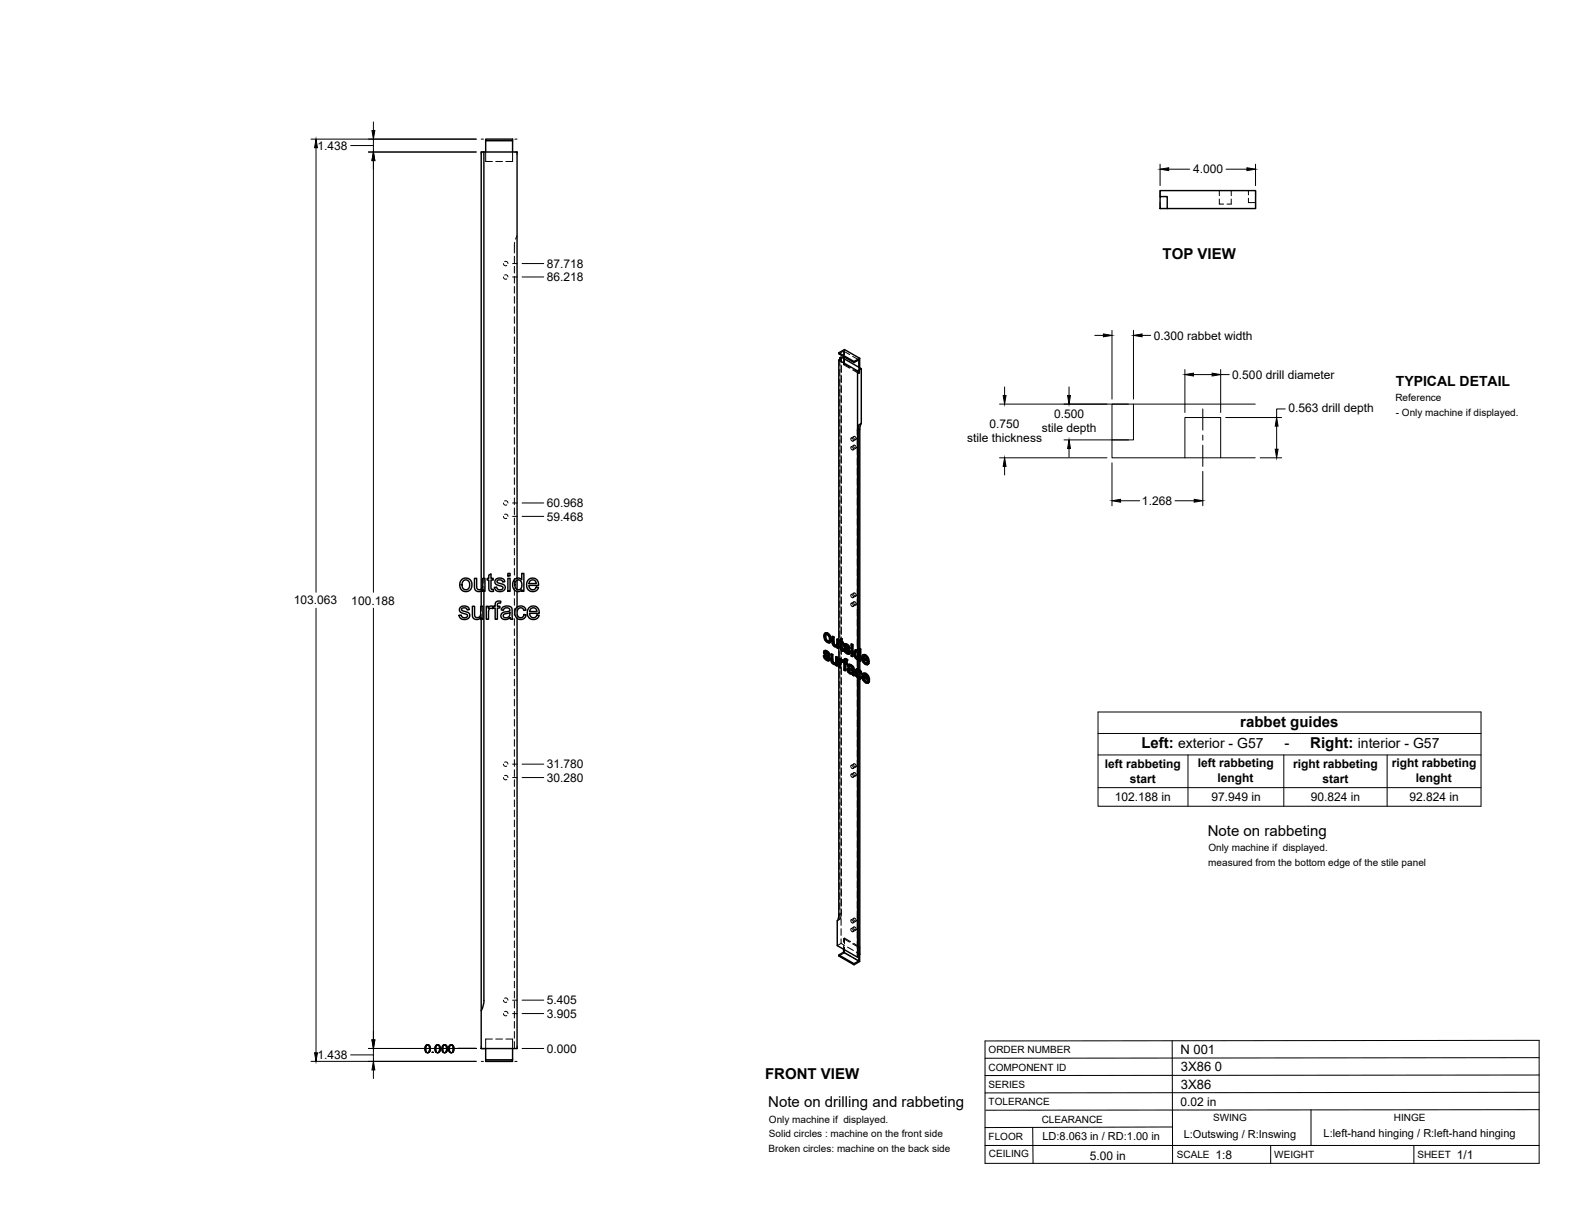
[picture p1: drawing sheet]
<svg xmlns="http://www.w3.org/2000/svg" width="559mm" height="432mm" viewBox="0 0 559 432" stroke-linecap="round" stroke-linejoin="round" font-family="sans-serif">
<!-- layer: Visible -->
<g fill="none" stroke="#000" stroke-width=".51">
<path d="M171.7 53.9v151.3M172.3 49.9v4M181.9 49.9h-9.6v-.5h9.6v4.5M411.6 69.7h2.5v4.3h-2.5zM411.6 69.7v-2.1h33.9v6.4h-31.4M297.6 125.2l2-1.2 5.4 3.1M297.6 127.8v196.9l-.5 2v8.8l7.1 4.1 .5-.2M298 126.9l.4-.2 7.2 4.1-1.4 .8-6.6-3.8M298 126.9l.5 .3-.9 .6M298 126.9v.7M299.3 126.5v.7M303 128.3l-5.4-3.1v.3l5.4 3.2"/>
<path d="M304.2 131.6v99.1l-.5-.1a1.97 1.97 0 0 0 0 3.1l.7 .4 .4-.1M305 127.1l-2 1.2v.4l1.7-1v2.6M305 127.1v3.4M305.6 130.8v19.5M305.6 150.3l-.9 .5v80.3M305.6 150.2l-.5 2.1v77.8M163.3 215.5l.9-.4h1.2a1.33 1.33 0 0 1 1.1 1.2l-.8 .1a1.02 1.02 0 0 0-.9-.8 1.02 1.02 0 0 0-1 .8l2.6 1.2a1.65 1.65 0 0 1-.4 2 1.65 1.65 0 0 1-2 .1l-.8-.6-.3-.8 .7-.1a1.1 1.1 0 0 0 1.1 1 1.1 1.1 0 0 0 1.1-1l-2-.8a1.17 1.17 0 0 1-.5-1.9zM163.8 205.6a2.31 2.31 0 0 1 3.6 1.8 2.31 2.31 0 0 1-3.3 2.2l-.1-.1a2.81 2.81 0 0 1-.2-3.9zM164.4 206.1l.5-.3h.8l.8 .9v1.6l-.7 .9h-1l-.7-.8-.1-1.4zM167.6 215.1h.8v2.6a1.15 1.15 0 0 0 1.1 1.4 1.15 1.15 0 0 0 1-1.5v-2.5h.8v4.6h-.7v-.7a1.63 1.63 0 0 1-1.9 .8 1.63 1.63 0 0 1-1.1-1.8zM168.3 205.2h.8v2.6a1.15 1.15 0 0 0 1.2 1.4 1.15 1.15 0 0 0 1-1.5v-2.5h.8v4.6h-.7v-.7a1.63 1.63 0 0 1-2 .8 1.63 1.63 0 0 1-1.1-1.9zM170.7 209.7v5.4"/>
<path d="M171.7 209.8v145.2l-.2 1.8-.7 1.8M172.5 215.1h.7v.7a1.12 1.12 0 0 1 1.8-.6l.7-.1v-.5a1.33 1.33 0 0 1 .6-1.2 1.33 1.33 0 0 1 1.4-.1l-.1 .7a.71 .71 0 0 0-.8 0 .71 .71 0 0 0-.3 .7v.4h.9v.6h-.9v4h-.8v-4h-.7v-.3l-.2 .6-.4-.2a1.07 1.07 0 0 0-1.1 1.5v2.4h-.8zM173.4 204.1l.8-.5v1.6h.8v.6h-.8v3.1l.8 .2 .1 .7-.6 .1a1.04 1.04 0 0 1-1.1-1.5v-2.6h-.6v-.6h.6zM176 205.5l.8-.4 1.2 .1a1.33 1.33 0 0 1 1.1 1.2l-.8 .1a.99 .99 0 0 0-1-.8 .99 .99 0 0 0-.9 .8l2.6 1.2a1.57 1.57 0 0 1-.2 1.9 1.57 1.57 0 0 1-1.9 .3l-.8-.3-.5-.6-.2-.6 .8-.1a1.09 1.09 0 0 0 1.1 1 1.09 1.09 0 0 0 1.1-1l-1.9-.7a1.2 1.2 0 0 1-.9-.9 1.2 1.2 0 0 1 .4-1.2zM178.3 215.5l1.8-.5 1.3 .5 .5 4.2h-.8l-.1-.6a1.75 1.75 0 0 1-2 .8 1.75 1.75 0 0 1-1.3-1.7l.8-.9 1.5-.3a.7 .7 0 0 0 .9-.8 .7 .7 0 0 0-1-.5l-.9 .2-.4 .6-.8-.1zM178.8 218l1.3-.4a.43 .43 0 0 1 .6-.2 .43 .43 0 0 1 .2 .6 1.2 1.2 0 0 1-1 1.2 1.2 1.2 0 0 1-1.4-.9zM180.2 205.2h.8v4.6h-.8zM180.2 203.5h.8v.8h-.8zM182.4 205.7a1.73 1.73 0 0 1 2.7 0v-2.2h.8v6.3h-.8v-.6a1.9 1.9 0 0 1-2.3 .4 1.9 1.9 0 0 1-.9-2.1zM183.1 206.1l.8-.4 .9 .5 .4 1.2-.2 1.2a1.26 1.26 0 0 1-1.7 .5 1.26 1.26 0 0 1-.6-1.6zM183.2 215.6a1.96 1.96 0 0 1 3.4 .9l-.8 .1a1.29 1.29 0 0 0-1.7-.8 1.29 1.29 0 0 0-.6 1.8l.2 .9 .5 .6a1.16 1.16 0 0 0 1.7-1.1l.8 .1-.4 .9a2.18 2.18 0 0 1-2.8 .4 2.18 2.18 0 0 1-.7-2.8zM183.5 219.4v152.6h-12.8v-152.3"/>
<path d="M183.5 205.1v-151.2h-12.8v155.1M183.5 205.8v3.3M183.5 209.9v5.5M187.4 205.7a2.15 2.15 0 0 1 2.6-.4 2.15 2.15 0 0 1 1.1 2.4h-3.5l.2 .8a1.29 1.29 0 0 0 1.3 .8 1.29 1.29 0 0 0 1.1-1l.9 .1-.5 .9a2.33 2.33 0 0 1-3.2-.1 2.33 2.33 0 0 1-.2-3.1zM187.7 215.6a2.15 2.15 0 0 1 2.5-.3 2.15 2.15 0 0 1 1.1 2.3h-3.4l.2 .8a1.29 1.29 0 0 0 1.2 .8 1.29 1.29 0 0 0 1.2-1l.8 .1-.5 .9a2.35 2.35 0 0 1-3.2-.1 2.35 2.35 0 0 1-.1-3.2zM188.1 206.1l.5-.3h.9l.5 .4 .3 .9h-2.6zM188.3 216l.6-.3a1.27 1.27 0 0 1 1.6 1.3h-2.6zM292.1 232.7l.5 .2M292.5 230.9l.9 .1M292.6 232.9l.2-.2 .2 .6-.2 .1zM292.7 231.6l.4 .3M292.7 231.8l1.4 1.1"/>
<path d="M292.7 224.7l.6-.2 .5 .2zM292.7 224.7l-.4 .5v1l.9 1.5a.93 .93 0 0 0 1.4 .2M292.7 230.8l-.3 .2M292.8 225.9l.2 1M292.8 233.4l.5 .5 .5-.1M292.8 230.9l.6 .1 .5 .4M292.8 232.7l-.4-.2a1.18 1.18 0 0 0 .4 1.5l.8 .4 .6-.1M292.9 232l1.5 1.3M292.9 231.4v.1M292.9 231.7l-.2-.3 .7 .2 .4 .7 .4 .2M293 226.9l.2-.1 .6 .6-.4 .1zM293 233.3l.5 .4"/>
<path d="M293 230.8l-.7 .3-.1 .6 1.5 1.7v.6M293.1 225.1l-.1 .7M293.2 231.1l.5 .4 .2-.1 .4 .4M293.2 226.8l-.2-.9a.5 .5 0 0 1 .1-.8 .5 .5 0 0 1 .7 .4l.4 .7 .1 1-.2 .4-.6-.1M293.3 233.9l.4 .1M293.5 224.8l.9 .9 .2-.1 .4 1.3M293.7 231.5l.4 .5 .2-.1 .1 .5-.2 .1-.1-.5M293.8 227.4l.3 .1M293.8 224.7l.8 .9M293.8 234h-.1M293.9 233l.3 .4 .2-.1 .1 .5M294.2 233.4l.1 .5 .2-.1-.1 .4"/>
<path d="M294.3 233.9l-.1 .4 .2-.1-.3 .2M294.4 225.7l.3 1.3 .3-.1-.2 .8M294.7 227l-.1 .9 .2-.2-.4 .3M294.8 232.1l.7 .1v2.3M295.3 225.9l.6 .1v2.2M295.3 232.4v2.1h.2l.2 .4M295.3 234.6l.2 .4 .2-.1 .3 .3M295.5 235l.3 .3h.6M295.5 232.2l-.7-.1 .1 2.6 .8 1h.8M295.7 226.1v2.2l.2-.1 .2 .4M295.7 228.3l.2 .5 .2-.2 .3 .3M295.8 235.3l.4 .1"/>
<path d="M295.9 228.8l.3 .3 .6-.1-.2 .2M295.9 226l-.6-.1v2.5l.7 1 .5 .2 .5-.2M296.2 229.1l.4 .1M296.4 235.3l-.2 .1M296.4 235.2l-.2 .2M296.5 233.1l.7 .1v3l-.3 .1v-3M296.5 235.7v.4l.4 .2M296.5 235.7l-.1 .1M296.9 226.8l.7 .1v3.1l-.3 .1v-3M297 229.4v.5l.3 .2M297 229.4l-.2 .1M297.2 233.2l-.7-.1-.1 2.1"/>
<path d="M297.6 226.9l-.7-.1v1.9l-.3 .5M297.6 233.7l.6 .1v.4l.3-.2M298 233.9v.5l.8-.3M298.1 234.8l.2 2.1-.2 .1v-1.6M298.1 227.3h-.3v.4l.3 .2 .1 2.4 .5 .6h.6l-.1-.4h-.4M298.1 226.8l.7-.2v1M298.2 233.8l-.6-.1v3l.5 .3M298.3 234.1h.5l.4 .3M298.4 234.7h.1M298.6 234.2l.4 .4M298.6 226.7v1.1l.6 .1M298.6 227.8l.6 .1-.2 .5v-.4"/>
<path d="M298.6 230.2l.4 .2M298.7 230.4l.5 .1M298.8 226.6l-.7 .2v.7l-.3-.2M298.8 228.3v1.8M298.9 235l-.7-.3 .1 .6M299 228.4l-.4-.2v2l.3 .1M299 230.6l.1 .5M299 234.5v.4l.4 .2v2.6l.4 .3M299 234.7l-.1 .3M299 234.9l-.1 .1M299.3 230.3l.4 .2M299.6 228.5l.9 .1"/>
<path d="M299.7 233.8h.7l.4 .3M299.7 230.5l.2-.2 .2 .6-.2 .1zM299.8 229.2l.4 .3M299.8 229.4l1.5 1.1M299.8 235l.8 .2-.2 .5v-.4M299.9 228.4l-.4 .2M299.9 233.7l-.3 .1M299.9 231l.5 .5h.5M299.9 228.5l.6 .1 .6 .4M299.9 230.3l-.4-.1a1.37 1.37 0 0 0 .8 1.6l.6 .3 .4-.2M300 229.7l1.5 1.2M300 229v.1"/>
<path d="M300 229.3l-.2-.2 .6 .1 .9 .9M300.1 234.4v.5M300.1 235.5v2.4l-.3 .1v-2.6l.6 .3M300.1 233.9l.7 .2-.3 .5v-.4M300.1 230.9l.5 .5M300.1 228.4l-.7 .3v.5l1.5 1.9-.1 .5M300.3 228.7l.5 .4 .3-.1 .3 .5M300.4 233.8l-.9 .1-.1 .8-.4-.2h.4M300.4 231.5l.4 .1M300.5 234.6l-.5-.2-.2 .6 .8 .2M300.8 229.1l.4 .5 .2-.1 .2 .5-.3 .1-.1-.5M300.9 237.1l.5-.1 1 .3"/>
<path d="M300.9 231.6h-.1M301 237.9l.2 .4 .2-.1 .4 .3M301 230.6l.3 .5 .2-.2 .1 .5M301.1 237.7l.3 .5M301.1 237l-.3 .2M301.2 238.3l.3 .4h.7M301.2 236.4l.1-.1-.2 .3zM301.2 237.6l-.1 .1M301.2 235.8l.8 .1 .6 .4M301.2 237.6h.2a.74 .74 0 0 1 .9 .9l-.3 .3M301.3 237.6l-.1 .1M301.3 236.3l.9 .5a.36 .36 0 0 1 .2 .6 .36 .36 0 0 1-.6-.1l-.6-.2"/>
<path d="M301.3 231.1l.1 .4 .2-.1-.1 .4M301.4 237l-.8 .3 .1 1 .9 .8h.8l.1 .4 .4 .3M301.4 231.5l-.1 .4 .2-.1-.3 .3M301.4 235.7l-.5 .2M301.5 238.7h.8M301.8 236.1l1.1 .6M302 229.7l.6 .1zM302 228.6l.6 .1zM302 229.7v3l.4 .3M302 228.6v.6l.4 .2M302 235.9l-.6-.2-.5 .2-.3 .4 .5 .3M302.3 236.5l.3 .4 .3-.2 .1 .5"/>
<path d="M302.6 229.8v3.1l-.2 .1v-3M302.6 228.7l-.2 .7v-.6M302.6 236.9l.2 .4 .2-.1 .1 2M302.8 237.3v2.1l.3-.2 .1 .4-.3 .2-.1-.4M303.4 232.1l.2 .9M303.4 230.7h.8l.5 .4M303.6 231.3l.6 .1 .5 1v1l-.6 .2M303.6 231.3l-.2 .8 .2-.2 .2 1M303.6 233l.2-.1 .5 .6-.3 .1zM303.6 231.2v.1M303.7 230.6l-.4 .2M303.8 231.2l-.2 .7"/>
<path d="M303.8 238.8l.2 .9 .2-.1 .6 .6M303.9 237.4l.9 .1 .7 .6M304 230.8l.7 .4M304.1 237.3l-.4 .2M304.2 238l-.2 .7M304.2 238v1.6l-.2-.9-.2 .1 .4-.8 .5 .2 .5 .8 .4 .2M304.2 231.4v2M304.2 234.1v3.2M304.3 233.5l.3 .1M304.5 237.6l.7 .7 .3-.2 .3 1-.2 .1-.4-.9M304.7 232.2v1.2M304.7 234v3.5"/>
<path d="M304.7 238.1v2.1M304.7 230.2l.5 .2 .2-.1v4.2l-.2 .1v-4.2M304.8 237.5l-.9-.1a2.17 2.17 0 0 0 .8 3.5h.6M304.8 234v.4l.4 .2M304.8 234l-.2 .1M305.1 238.7v1.6h-.6l-.5-.5M305.1 234.5v3.2M305.2 240l.4 .3M305.4 230.3l-.5-.3-.2 .2v1.5l-.3-.5M306 232.4h1.1l.9 .9M306.2 233.4l1.5 .8-.5-1.1a.51 .51 0 0 0-.6-.3 .51 .51 0 0 0-.4 .6l.2-.1 1.2 .6M306.2 239h1.1l.8 .9"/>
<path d="M306.3 239.9l1.5 .9-.5-1.1a.51 .51 0 0 0-.6-.3 .51 .51 0 0 0-.4 .5l.3-.1 1.1 .7M306.4 234.7l.6 .6 .6-.1M306.4 233.9l.2 .6M306.6 232.9l-.2 .4M306.7 239.4l-.1 .4M306.9 232.5l.9 .9 .2-.1 .3 1.3M307 235.3l.4 .1M307.1 239.1l.8 .9 .2-.1 .4 1.3M307.1 232.4l-.6-.2-.6 .5v1.8l.7 .9 .7 .5 .5-.1 .5-.6M307.3 239l-.6-.2-.7 .5v1.7l.6 .9 .9 .5h.3l.7-.6M307.5 235.3l-.1 .1M307.6 235l.5 .4"/>
<path d="M307.8 233.4l.3 1.4 .2-.2-.2 .2M307.9 240l.4 1.3 .2-.1-.2 .1M308.1 234.9l-1.9-1.1 .2 .9 .2-.2 .6 .6M308.3 235.2l-.5 .6M308.3 235.2l-.4-.3-.5 .5M304.2 240.6v99M304.7 240.9v100.1M305.1 240.9l-.1 100.2-2 1.2M305.6 240.3l.2-.1-.5 .7zM305.8 240.2l-.4-.4-.4 .6-.5-.1M306.6 240.5l.2 .6M306.6 241.3l.5 .5h.6"/>
<path d="M307.1 241.8l.4 .1M307.6 241.9h-.1M307.8 241.6l.5 .3M308.3 241.5l-2-1.2 .3 1 .2-.2 .5 .6M308.5 241.8l-.5 .6M308.5 241.8l-.5-.3-.5 .4M299.3 336.8v1.1l-1.7 .9v.4l5.4 3.1v-.4l-5.4-3.1M299.3 337.9l5.4 3.1-1.7 .9M305.1 338.6l-.4 .2M172.3 372v4.6h9.6v-.6h-9.6M181.9 372v4"/>
</g>
<!-- layer: Hidden -->
<g fill="none" stroke="#000" stroke-width=".35">
<path d="M172.3 53.9v3.4h2.4M175.9 57.3h2.4M181.9 53.9v3.4h-2.4M432.6 70.6v1.8h1.5M432.6 67.6v1.8M436.8 70.6v1.8h-1.5M436.8 67.6v1.8M442.9 70.4v1.5h2.6M442.9 67.6v1.6M178.6 98.3l.4 .7h.8M178.6 93.5l.4 .7h.8M179 97.6h.7l.5 .7"/>
<path d="M179 92.8h.7l.5 .7M182.5 90.9v2.4M182.5 94.5v2.4M182.5 98.1v2.4M182.6 86l-.1 3.7M183.5 83.7l-.6 1.1M182.5 101.6v2.4M182.5 105.2v2.4M182.5 108.8v2.4M182.5 112.4v2.3M182.5 115.9v2.4M182.5 119.5v2.4"/>
<path d="M182.5 123.1v2.4M182.5 126.7v2.3M182.5 130.2v2.4M182.5 133.8v2.4M182.5 137.4v2.3M298 127.6v2.2M298 131v2.4M298 134.6v2.4M298 138.2v2.3M298.4 126.7v1.6M298.4 129.5v2.4M298.4 133.1v2.3"/>
<path d="M298.4 136.6v2.4M298.5 127.2v1.5M298.5 129.8v2.4M298.5 133.4v2.4M298.5 137v2.4M299.3 124.6v1.9M299.3 127.2v2.2M299.3 124.6l-1.7 .9M299.3 124.6l2.2 1.2M299.6 129.2l-.3 .2 2.2 1.2M299.6 124v2M299.6 127.2v2"/>
<path d="M299.6 129.2l2.2 1.3M302.5 126.4l2.2 1.3M302.5 131.2l2.2 1.3M302.8 131.1l2.2 1.2M304.7 130.3v2.2l.3-.2v-1.8M182.5 140.9v2.4M182.5 144.5v2.4M182.5 148.1v2.4M182.5 151.7v2.4M182.5 155.2v2.4M182.5 158.8v2.4M298 141.7v2.4"/>
<path d="M298 145.3v2.4M298 148.9v2.4M298 152.4v2.4M298 156v2.4M298 159.6v2.4M298.4 140.2v2.4M298.4 143.8v2.4M298.4 147.3v2.4M298.4 150.9v2.4M298.4 154.5v2.4M298.4 158.1v2.3M298.5 140.5v2.4"/>
<path d="M298.5 144.1v2.4M298.5 147.7v2.4M298.5 151.3v2.3M298.5 154.8v2.4M298.5 158.4v2.4M301.9 158.6a.6 .6 0 0 1 .7 .3 .6 .6 0 0 1-.2 .8l-.5-.5zM301.9 155.4a.56 .56 0 0 1 .8 .4 .56 .56 0 0 1-.4 .7l-.4-.5zM302.9 158a.55 .55 0 0 1 .8 .3 .55 .55 0 0 1-.4 .7l-.3-.4zM302.9 154.9a.58 .58 0 0 1 .7 .3 .58 .58 0 0 1-.2 .8l-.4-.5zM303 158l-1 .5M303 154.8l-1 .6M303.6 159.1l-1 .5"/>
<path d="M303.6 155.9l-1 .6M304.2 155.4v2.4M304.2 159v2.4M304.7 150.8l-.5 1.1v2.4M178.6 178.5l.4 .6h.8M179 177.8h.9l.3 .7M182.5 162.4v2.4M182.5 165.9v2.4M182.5 169.5v2.4M182.5 173.1v2.4M182.5 176.7v2.3M298 163.2v2.3"/>
<path d="M298 166.7v2.4M298 170.3v2.4M298 173.9v2.4M298 177.5v2.3M298.4 161.6v2.4M298.4 165.2v2.4M298.4 168.8v2.4M298.4 172.4v2.3M298.4 175.9v2.4M298.4 179.5v2.4M298.5 162v2.4M298.5 165.6v2.3"/>
<path d="M298.5 169.1v2.4M298.5 172.7v2.4M298.5 176.3v2.3M298.5 179.9v2.3M304.2 162.6v2.4M304.2 166.2v2.4M304.2 169.7v2.4M304.2 173.3v2.4M304.2 176.9v2.4M178.6 183.2l.4 .7h.8M179 182.5l.9 .1 .3 .6M182.5 180.2v2.4"/>
<path d="M182.5 183.8v2.4M182.5 187.4v2.4M182.5 190.9v2.4M182.5 194.5v2.4M182.5 198.1v2.4M298 181v2.4M298 184.6v2.4M298 188.2v2.3M298 191.7v2.4M298 195.3v2.4M298 198.9v2.4M298.4 183.1v2.4"/>
<path d="M298.4 186.6v2.4M298.4 190.2v2.4M298.4 193.8v2.4M298.4 197.4v2.3M298.5 183.4v2.4M298.5 187v2.4M298.5 190.6v2.3M298.5 194.1v2.4M298.5 197.7v2.4M304.2 180.5v2.3M304.2 184v2.4M304.2 187.6v2.4"/>
<path d="M304.2 191.2v2.3M304.2 194.8v2.3M304.2 198.3v2.4M170.7 209v.7M170.7 215.1v1.7M170.7 218v1.7M171.7 205.2v1.7M171.7 208.1v1.7M182.5 201.7v2.3M182.5 205.2v2.4M182.5 208.8v2.4M182.5 212.4v2.4"/>
<path d="M182.5 216v2.3M182.5 219.5v2.4M183.5 205.1v.7M183.5 209.1v.8M183.5 215.4v1.4M183.5 218v1.4M298 202.5v2.3M298 206v2.4M298 209.6v2.4M298 213.2v2.4M298 216.7v2.4M298.4 200.9v2.4"/>
<path d="M298.4 204.5v2.4M298.4 208.1v2.4M298.4 211.6v2.4M298.4 215.2v2.4M298.4 218.8v2.4M298.5 201.3v2.4M298.5 204.9v2.3M298.5 208.4v2.4M298.5 212v2.4M298.5 215.6v2.4M298.5 219.1v2.4M301.9 214.2a.55 .55 0 0 1 .7 .2 .55 .55 0 0 1-.3 .8l-.4-.4z"/>
<path d="M301.9 211.1a.58 .58 0 0 1 .7 .2 .58 .58 0 0 1-.2 .8l-.5-.5zM303 213.5a.6 .6 0 0 1 .7 .4 .6 .6 0 0 1-.3 .7l-.4-.4zM303 210.4a.56 .56 0 0 1 .7 .4 .56 .56 0 0 1-.4 .7l-.4-.7zM303 213.5l-1 .6M303 210.4l-1 .6M303.6 214.6l-1 .6M303.6 211.5l-1 .6M304.2 201.9v2.4M304.2 205.5v2.3M304.2 209v2.4M304.2 212.6v2.4M304.2 216.2v2.4"/>
<path d="M304.2 219.8v2.3M182.5 223.1v2.4M182.5 226.7v2.3M182.5 230.3v2.3M182.5 233.8v2.4M182.5 237.4v2.4M292.4 232.5l.3 1-.2 .1M292.4 231.3l.1 .4-.2 .2M292.5 230.9l-.3 .5M292.5 225.6l.4 1.3-.3 .1M292.5 231.7l.3 .5-.2 .1M292.7 230.8l-.4 .3"/>
<path d="M292.7 233.5l.8 .6-.2 .2M292.8 231.4l.2-.1-.1 .1M292.8 232.2l1.1 1-.2 .2M292.9 226.9l.9 .9-.3 .1M292.9 224.5l-.6 1.2M292.9 231.3l-.2 .1M293 231.3l.4 .1-.2 .1M293.1 225.1l-.1 .1M293.2 225.1h.6l-.3 .1M293.4 231.4l.4 .4-.2 .1M293.5 234.1l.5 .2-.2 .2M293.8 225.1l.4 .5-.1 .2"/>
<path d="M293.8 227.8l.6 .2-.2 .1M293.8 233.8h.1M293.8 231.8l.2 .4-.2 .1M293.9 233.3l.2 .3-.2 .1M293.9 233.8l-.1 .2M294 232.2l.4 .2M294.1 233.6l-.2 .2M294.3 234.3h-.3M294.3 227.4l-.2 .1M294.3 225.7l.2 .8-.2 .3M294.5 226.7l-.4 .9M294.6 227.9l-.2 .1"/>
<path d="M295 232l.1 2.3-.2 .2M295.1 234.3l.1 .5-.2 .1M295.2 234.8l.3 .4-.2 .2M295.5 225.7v2.4l-.2 .1M295.5 228.1l.1 .5-.2 .1M295.5 235.2l.4 .4-.2 .1M295.6 228.6l.3 .4-.2 .1M295.9 229l.5 .3-.3 .1M295.9 235.6l.9-.1-.2 .1M296.4 229.3h.8l-.2 .1M296.4 235.3h.1M296.5 235.2l-.1 .1"/>
<path d="M296.7 235.1l-.3 .2M296.7 232.9v1.9l-.3 .4M296.8 235.5l-.3 .6M296.8 236l.4 .2M296.8 229h.1M296.9 229l-.2 .1M297.1 228.9l-.3 .1M297.1 226.7v1.8l-.3 .5M297.2 229.3l-.2 .6M297.2 229.7l.4 .3M297.9 233.6v3l-.3 .1M297.9 236.6l.4 .3"/>
<path d="M298 220.3v2.4M298 223.9v2.4M298 227.5v2.3M298 231v2.4M298 234.6v2.4M298 238.2v2.4M298 227.6l.3 .2-.2 .1M298 227.2l-.2 .5M298.1 227.3l.2 .1M298.2 234.2v.1M298.3 229.5l.1 .7-.2 .1M298.3 226.7l-.2 .8"/>
<path d="M298.4 230.2l.2 .3-.2 .1M298.4 222.4v2.3M298.4 225.9v6M298.4 233.1v2.4M298.4 236.6v2.4M298.4 234l-.4 .4M298.5 234.6l-.1 .1M298.5 222.7v2.4M298.5 226.3v2.4M298.5 229.8v2.4M298.5 233.4v2.4M298.5 237v2.4"/>
<path d="M298.5 234.5l.3 .1-.2 .1M298.6 228.2l.2-.2v.3M298.6 230.5l.4 .3-.3 .1M298.8 234.6l.3 .3M298.8 228l.4 .3M299 230.8l.3 .1M299 234.7l.2-.2-.1 .4M299.1 234.9h-.1M299.2 234.4v.1M299.2 234.8l.4 .2-.2 .1M299.2 234.5l-.2 .4M299.2 234.4l-.2 .2"/>
<path d="M299.4 234.5l.2 .1M299.5 230.2l.3 .9-.2 .1M299.6 228.9l-.2 .6M299.6 235v2.6l-.2 .1M299.6 228.6l-.3 .4M299.6 237.6l.5 .3M299.7 229.3l.3 .5-.3 .1M299.7 233.9l-.1 .7-.2 .1M299.8 228.5l-.4 .2M299.8 233.7l-.4 .3M299.8 231.1l.8 .7-.2 .1M299.8 235.4l.3-.1v.2"/>
<path d="M299.9 234.4h.2M300 229.8l1.1 1.1-.3 .1M300.1 228.9l-.1 .1M300.1 235.3l.5 .3M300.1 228.9l.4 .1-.2 .2M300.1 234.3h.3l-.2 .2M300.4 234.3l.3 .2M300.5 229l.4 .4-.2 .1M300.6 231.8l.6 .2-.3 .1M300.8 237.5l.2 .7-.2 .2M300.8 236.2l.5 .3M300.9 237.1l-.4 .5"/>
<path d="M300.9 229.4l.2 .4-.2 .2M301 237l-.4 .3M301 238.2l.7 .7-.3 .1M301 235.8l-.4 .5M301.1 231.5h-.2M301.1 231.5l-.2 .1M301.1 230.9l.1 .3-.2 .2M301.1 235.7l-.3 .2M301.1 229.8l.5 .2M301.2 231.2l-.1 .3M301.3 237.5h.2zM301.3 237.5v.1"/>
<path d="M301.3 237.5l-.2 .1M301.4 231.9l-.2 .1M301.3 236.3h.1M301.5 237.5l1.1 .3-.2 .1M301.5 236.2l.5 .1-.3 .1M301.7 238.9l.5 .1-.3 .2M302 236.3l.5 .5-.3 .1M302.2 239h.4l-.2 .1M302.2 229.6v3l-.2 .1M302.2 228.5l-.2 .7M302.2 232.6l.4 .3M302.2 229l.4 .3"/>
<path d="M302.4 237.3l.2 .1M302.4 238.6l-.2 .1M302.5 236.8l.1 .5-.2 .1M302.5 238.5l-.2 .2M302.6 237.8l-.1 .6-.2 .2M302.6 237.3l-.2 .2M302.6 239l.1 .4-.2 .1M302.7 239.4l.5 .2M303.1 231.6l.2 1-.2 .1M303.3 230.9l-.4 .9M303.3 232.6l.4 .7-.2 .2M303.5 230.7l-.5 .3"/>
<path d="M303.6 238.4l.3 1.4-.2 .1M303.7 233.3l.5 .6-.2 .1M303.7 237.6l-.3 .9M303.8 231.2h.5l-.2 .1M303.8 231.2h-.2M303.8 231.2h.1M303.9 239.8l.9 .8-.3 .2M303.9 237.4l-.4 .4M304.2 223.3v2.4M304.2 226.9v2.4M304.2 230.5v2.4M304.2 234v2.4"/>
<path d="M304.2 237.6v2.4M304.2 238h-.2M304.2 237.9h.6l-.2 .2M304.2 233.9l.8-.1-.2 .2M304.2 230.7v.7M304.2 233.4v.7M304.2 237.3v.7M304.2 239.7v.9M304.3 231.2l.5 .5-.2 .2M304.7 231.1v1.1M304.7 233.4v.6M304.7 237.5v.6"/>
<path d="M304.7 231.2l.2 .3M304.8 237.9l.4 .4-.3 .1M304.8 233.5l-.2 .1M304.8 231.7l.2 1.1-.2 .1M304.9 230v1.5l-.2 .2M305 232.8l-.4 .8M305 233.8l-.2 .6M305 234.2l.4 .3M305.1 230.1v1.6M305.1 232.9v1.6M305.1 237.7v1M305.2 238.3l.2 .6-.2 .1"/>
<path d="M305.4 238.9l.4 .2M305.4 239.8l-.4 .6M305.9 233.3l.4 1.3-.3 .2M306.1 239.9l.3 1.3-.2 .1M306.2 233.8l.2-.1v.2M306.3 234.6l.9 .9-.2 .2M306.3 232.3l-.6 1.1M306.4 233.7l1.9 1.1M306.4 238.9l-.5 1.1M306.6 232.9h-.2M306.6 232.7l.6 .1-.3 .1M306.7 239.4h-.1"/>
<path d="M306.8 239.3l.5 .1-.2 .1M307.2 232.8l.5 .5-.2 .3M307.2 235.5l.7 .2-.2 .2M307.3 239.4l.5 .6-.2 .1M307.6 235.2h.1M307.6 235.2l-.1 .1M307.6 233.9l.3 .2M307.7 235.2l-.3 .1M307.7 233.4l.2 .7-.2 .1M307.8 240l.2 .6-.2 .2M307.9 234.9l-.3 .3M308 235.7h-.1"/>
<path d="M182.5 241v2.3M182.5 244.5v2.4M182.5 248.1v2.4M182.5 251.7v2.4M182.5 255.2v2.4M182.5 258.8v2.4M298 241.7v2.4M298 245.3v2.4M298 248.9v2.4M298 252.5v2.3M298 256v2.4M298 259.6v2.4"/>
<path d="M298.4 240.2v2.4M298.4 243.8v2.4M298.4 247.4v2.3M298.4 250.9v2.4M298.4 254.5v2.4M298.4 258.1v2.4M298.5 240.6v2.4M298.5 244.1v2.4M298.5 247.7v2.4M298.5 251.3v2.4M298.5 254.9v2.3M298.5 258.4v2.4"/>
<path d="M304.2 241.2v2.4M304.2 244.8v2.3M304.2 248.3v2.4M304.2 251.9v2.4M304.2 255.5v2.4M304.2 259v2.4M304.7 240.2v.7M304.8 240.6l.7 .2M305.2 240.3l-.1 .6M306.3 240.3l.2-.1 .1 .3M306.4 241.2l.9 .9-.2 .2M306.5 240.2l2 1.1"/>
<path d="M307.3 242.1l.8 .2-.3 .1M307.7 241.8h.1M307.7 240.5l.3 .1M307.8 241.7l-.1 .1M308 241.5l-.3 .3M308.2 242.2l-.1 .1M178.6 275.9l.4 .7h.8M178.6 271.1l.4 .7h.8M179 275.2h.7l.5 .7M179 270.4h.7l.5 .7M182.5 262.4v2.4M182.5 266v2.4"/>
<path d="M182.5 269.5v2.4M182.5 273.1v2.4M182.5 276.7v2.4M298 263.2v2.4M298 266.8v2.3M298 270.3v2.4M298 273.9v2.4M298 277.5v2.3M298.4 261.7v2.3M298.4 265.2v2.4M298.4 268.8v2.4M298.4 272.4v2.4"/>
<path d="M298.4 275.9v2.4M298.4 279.5v2.4M298.5 262v2.4M298.5 265.6v2.3M298.5 269.2v2.3M298.5 272.7v2.4M298.5 276.3v2.4M298.5 279.9v2.3M301.9 274.7a.6 .6 0 0 1 .7 .4 .6 .6 0 0 1-.2 .7l-.5-.4zM301.9 271.6a.56 .56 0 0 1 .8 .4 .56 .56 0 0 1-.4 .7l-.4-.4zM302.9 271.1a.55 .55 0 0 1 .8 .3 .55 .55 0 0 1-.4 .7l-.3-.4zM303 274.2a.56 .56 0 0 1 .7 .3 .56 .56 0 0 1-.4 .7l-.4-.6z"/>
<path d="M303 274.1l-1 .6M303 271l-1 .6M303.6 275.2l-1 .6M303.6 272.1l-1 .6M304.2 262.6v2.4M304.2 266.2v2.4M304.2 269.8v2.3M304.2 273.3v2.4M304.2 276.9v2.4M182.5 280.2v2.4M182.5 283.8v2.4M182.5 287.4v2.4"/>
<path d="M182.5 291v2.3M182.5 294.5v2.4M182.5 298.1v2.4M298 281.1v2.3M298 284.6v2.4M298 288.2v2.4M298 291.8v2.3M298 295.3v2.4M298 298.9v2.4M298.4 283.1v2.4M298.4 286.7v2.4M298.4 290.2v2.4"/>
<path d="M298.4 293.8v2.4M298.4 297.4v2.4M298.5 283.4v2.4M298.5 287v2.4M298.5 290.6v2.4M298.5 294.2v2.3M298.5 297.7v2.4M304.2 280.5v2.4M304.2 284.1v2.3M304.2 287.6v2.4M304.2 291.2v2.4M304.2 294.8v2.3"/>
<path d="M304.2 298.3v2.4M182.5 301.7v2.4M182.5 305.3v2.3M182.5 308.8v2.4M182.5 312.4v2.4M182.5 316v2.3M182.5 319.6v2.3M298 302.5v2.4M298 306v2.4M298 309.6v2.4M298 313.2v2.4M298 316.8v2.4"/>
<path d="M298.4 300.9v2.4M298.4 304.5v2.4M298.4 308.1v2.4M298.4 311.7v2.3M298.4 315.2v2.4M298.4 318.8v2.4M298.5 301.3v2.4M298.5 304.9v2.4M298.5 308.4v2.4M298.5 312v2.4M298.5 315.6v2.4M298.5 319.2v2.3"/>
<path d="M304.2 301.9v2.4M304.2 305.5v2.4M304.2 309.1v2.3M304.2 312.6v2.4M304.2 316.2v2.4M304.2 319.8v2.4M182.5 323.1v2.4M182.5 326.7v2.4M182.5 330.3v2.3M182.5 333.8v2.4M182.5 337.4v2.4M298 320.3v2.4"/>
<path d="M298 323.9v2.3M298 326.2l-.9 .5M298.4 322.4v2.4M298.4 325.9v2.4M298.4 329.5v2.4M298.4 333.1v1.6M298.4 334.7l-1.3 .8M298.4 334.7l1.3 .7M298.5 322.7l-.1 2.4-.4 1.1M299.3 334.3v-1.3l.3-.2v2.1M299.3 335.5v1.3M299.3 333l2.2 1.3"/>
<path d="M299.6 338.1l-2 1.1M299.6 336v2.1M299.6 332.8l2.2 1.3M299.6 338.1l2.2 1.2M300.7 336l2.1 1.2M301.9 329.5a.56 .56 0 0 1 .8 .3 .56 .56 0 0 1-.4 .8l-.4-.6zM301.9 326.4a.56 .56 0 0 1 .8 .3 .56 .56 0 0 1-.4 .7l-.4-.5zM302.5 334.9l2.2 1.2 .3-.1M302.8 334.7l2.2 1.3M302.8 339.9l2.2 1.2M302.9 329a.58 .58 0 0 1 .7 .3 .58 .58 0 0 1-.2 .7l-.4-.4zM303 325.8a.6 .6 0 0 1 .7 .3 .6 .6 0 0 1-.3 .8l-.4-.4z"/>
<path d="M303 328.9l-1 .6M303 325.8l-1 .6M303.6 330l-1 .6M303.6 326.9l-1 .6M304.2 337.6v1.5l.5 .3M304.2 323.3v2.4M304.2 326.9v2.4M304.2 330.5v2.4M304.2 334.1v2.3M304.7 338.8l-.5 .3M305 336v2.6l-1.2-.8M178.6 359.6l.4 .7h.8"/>
<path d="M178.6 354.9l.4 .7h.8M179 358.9h.7l.5 .7M179 354.2l.7-.1 .5 .8M182.5 341v2.4M182.5 344.6v2.3M182.5 348.1v2.4M182.5 351.7v2.4M182.5 355.3v2.4M182.5 358.8v2.4M174.7 368.7h-2.4v3.3M175.9 368.7h2.4M179.5 368.7h2.4v3.3"/>
<path d="M182.5 362.4v2.4M182.5 366v2.4M182.5 369.5v2.5"/>
</g>
<!-- layer: Reference -->
<g fill="none" stroke="#000" stroke-width=".35">
<path d="M170.7 49.4h.8M171.5 53.9h-.8v.8M182.6 53.9h.9v.8M182.6 49.4h.9M411.6 67.6v2.1M411.6 71.9v2.1M445.5 67.6v2.1M445.5 71.9v2.1M181.9 93.5h1.6M181.9 98.3h1.6M402.1 143.4v12.7h-7.6M445.3 143.4h-50.8v19h50.8"/>
<path d="M181.9 178.5h1.6M420.4 162.4v-14.3h12.7v14.3M181.9 183.2h1.6M181.9 271.1h1.6M181.9 275.9h1.6M181.9 354.9h1.6M181.9 359.6h1.6M170.7 371.2v.8h.8M170.7 372h1.6zM170.7 376.6h.8M182.6 376.6h.9M183.5 371.2v.8h-.9"/>
</g>
<!-- layer: Hidden Narrow -->
<path d="M304.7 152.5l-.5 .3M293.5 232.8l-.2 .1M295 233.8l-.2 .2M295.5 227.6l-.2 .1M296.7 234.5l-.2 .2M297.1 228.3l-.2 .1M298.3 229.5l-.2 .2M299.6 234.3l-.2 .1M300.6 230.4l-.2 .2M301.9 237.6l-.3 .1M302.6 238l-.2 .1M298.5 324.1l-.9 .6" fill="none" stroke="#000" stroke-width=".35"/>
<!-- layer: Visible Narrow -->
<path d="M305.1 152.3l-.4 .2M293.5 232.3l-.2 .1M295.5 233.9l-.2 .1M295.9 227.7l-.2 .1M298.8 229.8l-.2 .1M300.1 234.6l-.3 .1M300.6 229.9l-.2 .1M301.8 237.1l-.2 .2M303 237.6l-.2 .2M303 238.3l-.2 .1" fill="none" stroke="#000" stroke-width=".35"/>
<!-- layer: Titleblock -->
<path d="M349.5 369.3l196.6-.2v43.7h-196.6zM415.9 369.3l.1 43.5M546.1 375.3l-196.6 .2M416 399.9l-66.5 .2M465.1 393.7v12.7M546.1 393.7l-196.3 .2M546.1 387.6l-196.6 .2M546.1 381.4l-196.6 .2M349.5 406.4h196.6M366.4 400l.1 12.8M450.8 406.4v6.4M501.6 406.4v6.4" fill="none" stroke="#000" stroke-width=".36"/>
<!-- layer: Custom Tables -->
<path d="M389.6 252.6h135.9v33.5h-135.9zM389.6 260.2h135.9M389.6 267.9h135.9M389.6 279.5h135.9M421.5 267.9v18.2M455.5 267.9v18.2M492.1 267.9v18.2" fill="none" stroke="#000" stroke-width=".35"/>
<!-- layer: FD_Dimensions -->
<g fill="none" stroke="#000" stroke-width=".35">
<path d="M110.3 49.4h58.7M112.1 52.4v157.7M124.4 51.6h8.1M130.7 53.9h38.3M132.5 43.3v3M132.5 49.4v4.5M132.5 57v153.1M411.6 58.3v7.6M445.5 58.3v7.6M414.6 60h7.5M435 60h7.4M185.2 93.5h7.7"/>
<path d="M185.2 98.3h7.7M388.4 119h3.1M394.5 117.2v24.4M402.1 117.2v24.4M405.2 119h3M356.4 137.3v3M379.3 137.3v3M420.4 131.1v15.3M423.4 132.9h6.6M433.1 131.1v15.3M433.1 132.9h3M354.6 143.4h45.8"/>
<path d="M377.5 156.1h22.9M379.3 159.1v3.1M434.9 148.1h19.8M452.9 151.2v8.2M456 145.1h-3.1v3M185.2 178.5h7.7M354.6 162.4h38.1M356.4 165.5v3M394.5 164.2v15.3M397.6 177.7h6.8M416.9 177.7h6.8M426.7 167.3v12.2"/>
<path d="M447.1 162.4h7.6M185.2 183.2h7.7M112.1 215.8v157.7M132.5 215.8v153.2M185.2 271.1h7.7M185.2 275.9h7.7M185.2 354.9h7.7M185.2 359.6h7.7M110.3 376.6h58.7M124.4 374.3h8.1M130.7 372h38.3M132.5 372v4.6"/>
<path d="M132.5 379.6v3.1M185.2 372h7.7"/>
</g>
<g fill="#000" stroke="#000" stroke-width=".35">
<path d="M112.1 49.4l.5 3h-1zM132.5 53.9l.5 3.1h-1zM132 46.3h1l-.5 3.1zM411.6 60l3-.5v1zM442.4 59.5l3.1 .5-3.1 .5zM391.5 118.5l3 .5-3 .5zM402.1 119l3.1-.5v1zM420.4 132.9l3-.5v1zM430 132.4l3.1 .5-3.1 .5zM355.9 140.3h1l-.5 3.1zM379.3 156.1l.5 3h-1zM378.8 140.3h1l-.5 3.1z"/>
<path d="M452.4 159.4h1.1l-.6 3zM452.9 148.1l.6 3.1h-1.1zM356.4 162.4l.5 3.1h-1zM394.5 177.7l3.1-.5v1zM423.7 177.2l3 .5-3 .5zM111.6 373.5h1l-.5 3.1zM132 369h1l-.5 3zM132.5 376.6l.5 3h-1z"/>
</g>
<!-- layer: Smart Centers -->
<path d="M426.7 145.1v7.5M426.7 154.4v1.8M426.7 158v7.5" fill="none" stroke="#000" stroke-width=".35"/>
<g font-size="5.3">
<text x="412.5" y="92">TOP VIEW</text>
<text x="440" y="257.8">rabbet guides</text>
<text x="405" y="265.4">Left: exterior - G57</text>
<text x="455.7" y="265.4">-</text>
<text x="464.9" y="265.4">Right: interior - G57</text>
<text x="428.5" y="296.6">Note on rabbeting</text>
<text x="271.4" y="382.7">FRONT VIEW</text>
<text x="272.6" y="392.9">Note on drilling and rabbeting</text>
</g>
<text font-size="5" x="495.2" y="136.9">TYPICAL DETAIL</text>
<g font-size="4.6">
<text x="418.8" y="373.8">N 001</text>
<text x="419" y="380.1">3X86 0</text>
<text x="419" y="386.2">3X86</text>
</g>
<g font-size="4.3">
<text x="112.7" y="53.1">1.438</text>
<text x="423.3" y="61.5">4.000</text>
<text x="194" y="95">87.718</text>
<text x="194" y="99.8">86.218</text>
<text x="409.3" y="120.5">0.300 rabbet width</text>
<text x="437.2" y="134.4">0.500 drill diameter</text>
<text x="374" y="148.3">0.500</text>
<text x="457.1" y="146.2">0.563 drill depth</text>
<text x="351.1" y="151.8">0.750</text>
<text x="369.7" y="153.4">stile depth</text>
<text x="343.2" y="157">stile thickness</text>
<text x="194" y="180">60.968</text>
<text x="405.2" y="179.2">1.268</text>
<text x="194" y="184.7">59.468</text>
<text x="104.3" y="214.5">103.063</text>
<text x="124.7" y="214.5">100.188</text>
<text x="194" y="272.6">31.780</text>
<text x="392" y="272.6">left rabbeting</text>
<text x="425" y="272.2">left rabbeting</text>
<text x="458.8" y="272.6">right rabbeting</text>
<text x="493.8" y="272.2">right rabbeting</text>
<text x="194" y="277.4">30.280</text>
<text x="400.9" y="277.7">start</text>
<text x="432" y="277.3">lenght</text>
<text x="469.2" y="277.7">start</text>
<text x="502.3" y="277.3">lenght</text>
<text x="395.5" y="284.3">102.188 in</text>
<text x="429.8" y="284.3">97.949 in</text>
<text x="465.1" y="284.3">90.824 in</text>
<text x="500.1" y="284.3">92.824 in</text>
<text x="194" y="356.4">5.405</text>
<text x="194" y="361.1">3.905</text>
<text x="112.7" y="375.8">1.438</text>
<text x="150.7" y="373.5">0.000</text>
<text x="194" y="373.5">0.000</text>
<text x="418.8" y="392.4">0.02 in</text>
<text x="386.7" y="411.6">5.00 in</text>
<text x="431.3" y="411.1">1:8</text>
<text x="516.9" y="411.1">1/1</text>
</g>
<g font-size="3.9">
<text x="369.9" y="404.5">LD:8.063 in / RD:1.00 in</text>
<text x="420" y="403.6">L:Outswing / R:Inswing</text>
<text x="469.6" y="403.6">L:left-hand hinging / R:left-hand hinging</text>
</g>
<g font-size="3.5">
<text x="495.1" y="142.4">Reference</text>
<text x="495.2" y="147.5">- Only machine if displayed.</text>
<text x="428.7" y="302.1">Only machine if displayed.</text>
<text x="428.7" y="307.2">measured from the bottom edge of the stile panel</text>
<text x="350.8" y="373.6">ORDER NUMBER</text>
<text x="350.8" y="379.9">COMPONENT ID</text>
<text x="350.8" y="386.1">SERIES</text>
<text x="350.8" y="392.2">TOLERANCE</text>
<text x="272.8" y="398.4">Only machine if displayed.</text>
<text x="369.6" y="398.4">CLEARANCE</text>
<text x="430.4" y="397.8">SWING</text>
<text x="494.5" y="397.6">HINGE</text>
<text x="272.8" y="403.5">Solid circles : machine on the front side</text>
<text x="350.8" y="404.5">FLOOR</text>
<text x="272.7" y="408.6">Broken circles: machine on the back side</text>
<text x="350.8" y="410.5">CEILING</text>
<text x="417.5" y="410.9">SCALE</text>
<text x="452.1" y="410.9">WEIGHT</text>
<text x="502.9" y="410.9">SHEET</text>
</g>
</svg>
